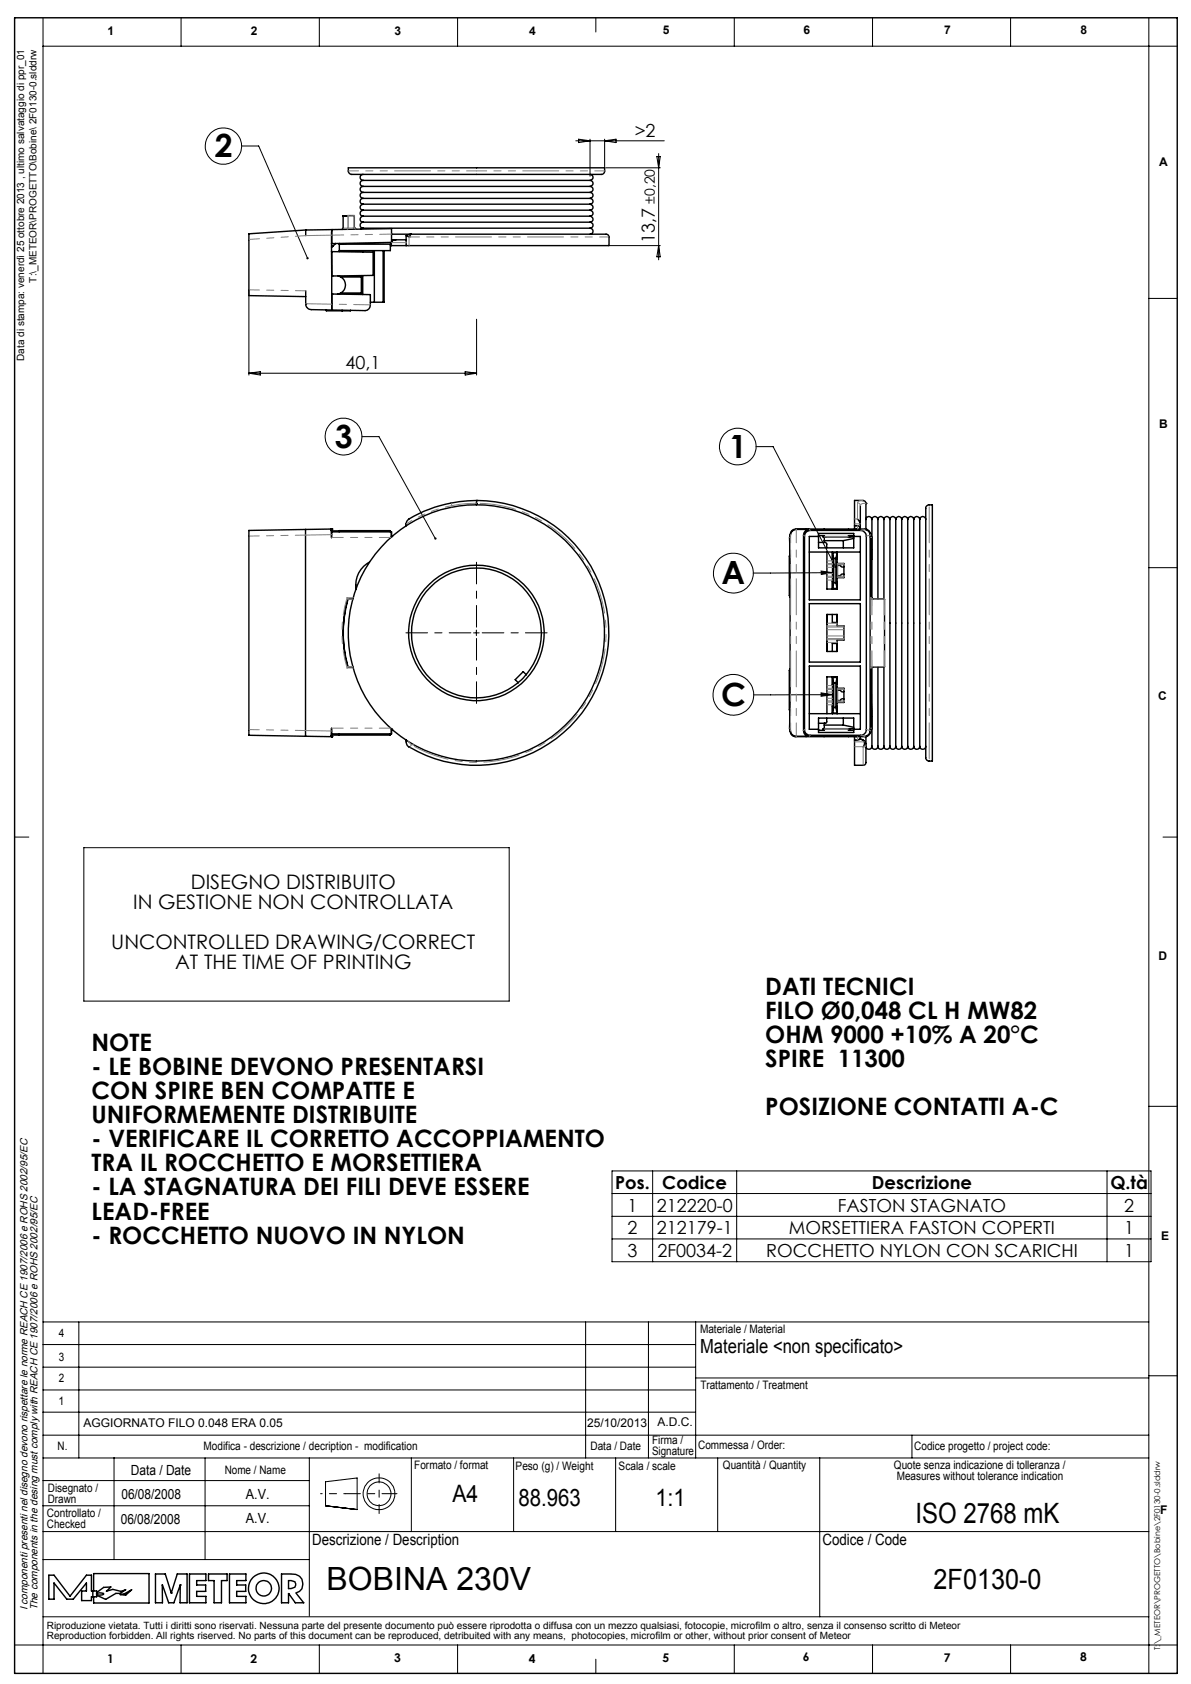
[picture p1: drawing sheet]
<svg xmlns="http://www.w3.org/2000/svg" width="210mm" height="297mm" viewBox="0 0 210 297" stroke-linecap="round" stroke-linejoin="round" font-family="sans-serif">
<g fill="none" stroke="#000" stroke-width=".18">
<path d="M7.6 3.1v292M7.6 8.1h200M31.9 3.1v5M56.3 3.1v5M80.7 3.1v5M105.1 3.1v2.5M129.5 3.1v5M153.8 3.1v5M178.2 3.1v5M202.6 3.1v292M42.6 25.7h3l8.6 19.8M101.5 24.8h15.6"/>
<path d="M102 24.5l2 .3-2 .3zM104 24.5v6.6M106.6 24.5v4.9M106.6 24.8l2-.3v.6zM106.8 29.6h9.6M115.8 27.6h.6l-.3 2zM116.1 27.1v18.7M43.9 51.3v14.8M84 56.3v9.8M107.6 43.3h8.8M116.1 43.3l.3 2h-.6zM202.6 52.6h5"/>
<path d="M43.9 65.8h40.1M43.9 65.8l2-.3v.6zM63.8 77h3l10 18M82 65.5l2 .3-2 .3zM133.3 78.8h3l11 21.2M83.5 111.6h1M84 111.1v1M144.8 100.7l2 .3-2 .3zM146.8 101l-14 .1M202.6 100.1h5M144.8 122.2l2 .3-2 .3zM146.8 122.5l-13.9 .1"/>
<path d="M2.6 147.6h2.5M14.8 149.5h75v27.1h-75zM205.1 147.6h2.5M202.6 195.1h5M107.9 206.5h95.1v16h-95.1zM107.9 214.5h95.1M107.9 218.5h95.1M107.9 210.5h95.1M115.1 206.5v16M129.9 206.5v16M195.2 206.5v16M7.6 233.1h195"/>
<path d="M7.6 237.1h115.1M13.9 233.1v24M103.3 233.1v24M114.3 233.1v24M122.7 233v24.1M7.5 249.1h115.2M7.6 245.1h115.1M7.6 253.1h195M7.6 257.1h195M7.6 241.1h115.1M20.1 257.1v18M36.2 257.1v18"/>
<path d="M54.5 257.1v27.9M72.5 257.1v13M90.6 257.1v13M108.5 257.1v13M122.7 243h79.9M126.5 257.1v13M144.5 257.1v28M160.8 253.1v4M202.6 242.6h5M7.5 265.6h47M7.6 261.1h46.9M7.6 270.1h195"/>
<path d="M7.6 275.1h46.9M57.4 261.3l5.6-.6v5.5l-5.6-.6zM2.6 290.1h205M7.6 285.1h195M31.9 290.1v5M56.3 290.1v5M80.7 290.1v5M105.1 292.6v2.5M129.5 290.1v5M153.8 290.1v5M178.2 290.1v5"/>
<circle cx="39.4" cy="25.8" r="3.2"/>
<circle cx="60.6" cy="77" r="3.3"/>
<circle cx="130.1" cy="78.8" r="3.2"/>
<circle cx="129.3" cy="101.1" r="3.5"/>
<circle cx="129.3" cy="122.5" r="3.6"/>
<circle cx="66.8" cy="263.5" r="2.1"/>
<circle cx="66.8" cy="263.5" r="2.81"/>
</g>
<g fill="none" stroke="#000" stroke-width=".25">
<path d="M2.6 3.1h205v292h-205zM60.5 38.1v2.2l-.2 .2M60.5 38.1h.8M61.4 29.6h45.2v.6a.65 .65 0 0 1-.8 .6h-42.8a1.52 1.52 0 0 1-1.5-.3zM62.4 38l-1.9 .1M62.5 38.1h.1M62.5 38.1v2.1M64 39.2a.53 .53 0 0 0-.5 .5 .53 .53 0 0 0 .5 .5M64 38.1a.53 .53 0 0 0-.5 .6 .53 .53 0 0 0 .5 .5M64 37.1a.53 .53 0 0 0-.5 .5 .53 .53 0 0 0 .5 .5M64 36a.53 .53 0 0 0-.5 .5 .53 .53 0 0 0 .5 .6M64 30.8a.53 .53 0 0 0-.5 .5 .53 .53 0 0 0 .5 .5"/>
<path d="M64 33.9a.53 .53 0 0 0-.5 .6 .53 .53 0 0 0 .5 .5M64 35a.51 .51 0 0 0-.5 .5 .51 .51 0 0 0 .5 .5M64 32.9a.53 .53 0 0 0-.5 .5 .53 .53 0 0 0 .5 .5M64 31.8a.53 .53 0 0 0-.5 .5 .53 .53 0 0 0 .5 .6M64 39.2h40M64 38.1h40M64 37.1h40M64 36h40M64 31.8h40M64 35h40M64 33.9h40M64 32.9h40"/>
<path d="M104 39.2a.53 .53 0 0 1 .6 .5 .53 .53 0 0 1-.6 .5M104 38.1a.53 .53 0 0 1 .6 .6 .53 .53 0 0 1-.6 .5M104 37.1a.53 .53 0 0 1 .6 .5 .53 .53 0 0 1-.6 .5M104 36a.53 .53 0 0 1 .6 .5 .53 .53 0 0 1-.6 .6M104 30.8a.53 .53 0 0 1 .6 .5 .53 .53 0 0 1-.6 .5M104 33.9a.53 .53 0 0 1 .6 .6 .53 .53 0 0 1-.6 .5M104 35a.51 .51 0 0 1 .6 .5 .51 .51 0 0 1-.6 .5M104 32.9a.53 .53 0 0 1 .6 .5 .53 .53 0 0 1-.6 .5M104 31.8a.53 .53 0 0 1 .6 .5 .53 .53 0 0 1-.6 .6M53.9 40.6v1M53.9 53.6a1.02 1.02 0 0 0 1 1l3.6 .1M53.9 53.6h.1"/>
<path d="M53.9 40.6l-10 .6v10.9l10 .2M53.9 51.3v2.3M57.5 54.6v.2h2.8M58.5 44.4v4.3M58.5 43h.1M58.5 44.4h.1M58.5 43.4h.2M58.5 40.5v3.9M58.5 40.5h.1M58.5 40.5v2.5M58.5 48.7h.1M58.5 53.7v1"/>
<path d="M58.5 51.9h.1M58.5 51.9l6.8 .1v1.8a.97 .97 0 0 1-.9 1l-5.9-.1M58.5 40.5l10.5-.2v1M58.5 44.4v9.3M58.5 54.7h.1M58.5 40.5l-4.6 .1M58.5 44.4l7.3 .1v4.1l-7.3 .1M59.2 42.9l-.7 .8M59.6 48.7h.2M59.8 51.8l-.3 .1M59.8 48.7l.3 .2M59.8 43.1h9v1.1h-9"/>
<path d="M59.8 42.9v1.5M59.8 48.7h.1M59.8 51.8v.1M60.1 48.9a1.63 1.63 0 0 1 0 2.8M60.1 51.7l-.3 .1M60.1 48.9h3.6v2.8h-3.6M60.3 54.7v.1M61.3 40.2l-.1 .3M61.8 54.7v.1h-1.5M62.5 40.2h.1M62.5 40.2l.3 .2M64 44.2v.2"/>
<path d="M64 48.6v3.4M64 40.2l-.4 .2M64 40.2h40M65.3 53.3h.7M66 53.3h1.6M66 44.2v9.1M67.6 44.2v9.1M67.7 44.2v9.1h-.1M68.8 43.3h.2M69 43.3h2.6M69 41.3h3.5M69 41.3v1.5"/>
<path d="M69 42.8l-10.5 .2M69 42.8v.5M69 42.3h.8M69.8 42.3h1.8M69.8 42.3l-.5 .1-.3 .3M71.6 41.6l.5 .2M71.6 41.6v1.7M72.5 41.3h33.8a.75 .75 0 0 1 1.1 .5v1.5h-35.8M72.5 41.3l-.9 .3M72.5 41.3l-.1 .1-.1 .4M104 40.2a.53 .53 0 0 1 .6 .6 .53 .53 0 0 1-.6 .5M53.9 93.4v36.5"/>
<path d="M53.9 93.4l-10 .2v36.1l14.6 .2M58.5 93.3v1.5v-1M58.5 93.3h.1M58.5 93.3v.3h1.3M58.5 93.3v.5M58.5 93.8h10.5v.9M58.5 93.3l-4.6 .1M59.8 93.8v-.2h9v.2M65.2 99.1a4.7 4.7 0 0 0-2.5 4.9M69 93.8v.9M69 94.6h.1M84 88.8h.1"/>
<path d="M84 88.8v.2M84.1 88.3a23 23 0 0 0-12.1 3.3 1.18 1.18 0 0 0-.4 1.1M84.1 88.3l-.1 .5M84.1 88.3a23.3 23.3 0 0 1 22.4 29.7 23.3 23.3 0 0 1-34.7 13.5l-.2-1M139.3 94.8a1.16 1.16 0 0 1 1-1.5h12.2a1.1 1.1 0 0 1 1 1.5M139.3 94.4l-.1 .4 .1 8.5v16.6l-.1 8.5 .1 .5M139.3 98.1h-.1v7h.1M139.4 94.4a1.1 1.1 0 0 1 1-1h2.3a1.02 1.02 0 0 0-1 1v34.5a.96 .96 0 0 0 1 1h-2.3a1.03 1.03 0 0 1-1-1M142.1 93.9l.7-.3h8.9a1.09 1.09 0 0 1 1.1 1v34.1a1.02 1.02 0 0 1-1.1 1h-8.9a.96 .96 0 0 1-.9-1v-34.1zM142.7 97.4h9M144.3 94.5h1l.1 .2M144.3 95.7h1"/>
<path d="M144.3 94.6h-1.6v11.2h9v-11.2h-1.2M144.3 94.1h6.2v2.5h-6.2zM145.1 94.5v.2h.2M145.3 94.7v1M145.3 94.7h5.2M145.3 95.7l.5 .1v.8M145.3 95.4h3.4M145.4 94.7h.1M145.8 97.4v6.5h1.8v-6.5M146.8 97.4v1.4M146.8 97.4v6.5M147 98.5v4.3"/>
<path d="M147 98.5l-.2-1h.8l-.2 1M147 98.5h.4M147.4 98.5v4.3M147.6 99.7h.6l.2 .3h.4M147.6 99.4h1.2v2.5h-1.2M148.7 95.4v1.2M149.5 94.7h.1M149.8 94.5v.2M150.5 94.5h-.9l-.1 .2M150.5 95l-1.8 .4M150.7 92.7h.6l.4 .4v.2M150.7 92.7v.6"/>
<path d="M151.2 91.5l.1 .1a1.73 1.73 0 0 1 .4 1.7M151.7 89.2v3.2M152.2 88.3h.1M152.4 93.4a1.02 1.02 0 0 1 1 1v34.5a.97 .97 0 0 1-1 1M152.7 91.6a.53 .53 0 0 1 .5-.5 .53 .53 0 0 1 .5 .5M152.7 91.6v1.7M152.7 88.8l-.1-.3-.3-.2h-1.6v4.4M152.7 88.8h.1M152.7 88.8v2.8M153.5 94.2l.2 .4v4M153.6 98.6h.1M153.7 98.6l-.1 6.8"/>
<path d="M153.7 91.6a.53 .53 0 0 1 .6-.5 .53 .53 0 0 1 .5 .5M153.7 91.6v14l2.3 .1v11.9h-2.3M154.8 91.6a.53 .53 0 0 1 .5-.5 .53 .53 0 0 1 .6 .5M154.8 91.6v14M155.9 91.6a.53 .53 0 0 1 .5-.5 .53 .53 0 0 1 .5 .5M155.9 91.6v14M156.9 91.6a.51 .51 0 0 1 .5-.5 .51 .51 0 0 1 .5 .5M156.9 91.6v40M157.9 91.6a.53 .53 0 0 1 .6-.5 .53 .53 0 0 1 .5 .5M157.9 91.6v40M159 91.6a.53 .53 0 0 1 .5-.5 .53 .53 0 0 1 .6 .5M159 91.6v40"/>
<path d="M160.1 91.6a.53 .53 0 0 1 .5-.5 .53 .53 0 0 1 .5 .5M160.1 91.6v40M161.1 91.6a.53 .53 0 0 1 .5-.5 .53 .53 0 0 1 .6 .5M161.1 91.6v40M162.2 91.6a.53 .53 0 0 1 .5-.5 .53 .53 0 0 1 .5 .5M162.2 91.6v40M163.3 89.3l.4-.3h.7v45.2h-.6a.78 .78 0 0 1-.6-1.1v-43.6zM61.3 105.7a21.7 21.7 0 0 0 0 11.9M62.2 105.6h-.9a21.4 21.4 0 0 0 0 12h.9M92.8 119a11.5 11.5 0 0 0-5.4-18.3 11.5 11.5 0 0 0-14.8 12 11.5 11.5 0 0 0 16.9 9l1.9-1.3M92.8 119l-1.4 1.4M92.8 119l-.5-.5-1.5 1.4 .6 .5"/>
<path d="M139.3 118.2h-.1v7h.1M142.7 106.5h9v10.3h-9zM145.8 113.1v.2M145.8 109.9v.2M145.8 108.4h1.8v2h1.2v2.5h-1.2v2h-1.8zM146.8 108.4v1.4h.8M146.8 119.4v1.4M146.8 119.4v6.5M146.8 102.5v1.4M147 102.8l-.2 1h.8l-.2-1M147 102.8h.4M147.6 113.5h-.8v1.4"/>
<path d="M148.8 101.3l-.4-.1-.2 .3h-.6M153.6 117.9l.1 10.7-.2 .4M153.6 105.4h.1M153.6 105.4l.2 .2M153.7 117.6v14M153.7 117.6l-.2 .2M153.8 117.6l-.2 .2M153.8 105.6h.1M153.8 117.6h.1M154.8 117.6v14M155.9 117.6v14M58.5 129.4v-1v1.5"/>
<path d="M58.5 129.9h.1M58.5 129.4v.5M59.8 129.4v.2M68.8 129.4v.2h-10.3v.3M69 128.5v.9M69 128.6h.1M69 128.5v.9h-10.5M139.3 128.4a1.11 1.11 0 0 0 1 1.5h12.2a1.09 1.09 0 0 0 1-1.5M142.7 125.9h9M144.3 127.6h1M144.3 128.6h-1.6v-11.1h9v11.1h-1.2M144.3 126.6h6.2v2.6h-6.2z"/>
<path d="M145.3 128.5h-.2v.3M145.3 128.5h5.2M145.3 127.6v.9M145.3 127.9h3.4M145.4 128.5l-.1 .3h-1M145.8 126.6v.8l-.2 .2h-.3M145.8 125.9v-6.5h1.8v6.5M146.8 124.5v1.4M147 120.5v4.3M147 120.5l-.2-1h.8l-.2 1M147 120.5h.4M147 124.8l-.2 1h.8l-.2-1"/>
<path d="M147 124.8h.4M147.4 120.5v4.3M147.6 121.7h.6l.2 .3h.4M147.6 121.4h1.2v2.5h-1.2M148.7 126.6v1.3M148.7 127.9l1.8 .4M148.8 123.3h-.5l-.1 .2h-.6M149.5 128.5l.1 .3h.9M149.8 128.5v.3M150.7 130.5v4.5h1.5a.6 .6 0 0 0 .5-.9v-2.7M150.7 129.9v.6M151.5 130.4a.95 .95 0 0 1 1.2 1"/>
<path d="M151.5 130.4l-.8 .1M151.5 130.4a.75 .75 0 0 1 .9 .4 .75 .75 0 0 1-.2 .9M151.7 129.9v.5M152.7 131.6a.53 .53 0 0 0 .5 .5 .53 .53 0 0 0 .5-.5M152.7 129.9v1.5M153.7 131.6a.53 .53 0 0 0 .6 .5 .53 .53 0 0 0 .5-.5M154.8 131.6a.53 .53 0 0 0 .5 .5 .53 .53 0 0 0 .6-.5M155.9 131.6a.53 .53 0 0 0 .5 .5 .53 .53 0 0 0 .5-.5M156.9 131.6a.51 .51 0 0 0 .5 .5 .51 .51 0 0 0 .5-.5M157.9 131.6a.53 .53 0 0 0 .6 .5 .53 .53 0 0 0 .5-.5M159 131.6a.53 .53 0 0 0 .5 .5 .53 .53 0 0 0 .6-.5M160.1 131.6a.53 .53 0 0 0 .5 .5 .53 .53 0 0 0 .5-.5"/>
<path d="M161.1 131.6a.53 .53 0 0 0 .5 .5 .53 .53 0 0 0 .6-.5M162.2 131.6a.53 .53 0 0 0 .5 .5 .53 .53 0 0 0 .5-.5M8.6 277.8h.9l2.8 3.7 2.9-3.7h.9v2.8h.3v1h-.3v.7h-1.7v-1.7h.8v-1.4l-2.3 2.8h-1.1l-2.3-2.8v2.8h-.9zM16.5 277.5h9.8v5.2h-9.8v-1.1h.5v-.3l1.6 .8 1.8-1.1h.8l1-.6-.9 .3-1.4-.4-1.1 .3 .7-.7-1.2 .1-1.3 .9v-.3h-.5zM31.8 279.5h.1M31.8 279.5l-1.1 3.2h-1l-1.1-3.2v3.2h-1.2v-5.1h1.7l1.1 3.3M31.8 279.5v3.2h1.2v-5.1h-1.7l-1.1 3.3M33.4 277.6h2.9v1.2h-1.6v.7h1.6v1.2h-1.6v.8h1.6v1.2h-2.9zM36.8 277.6h3.2v1.2h-.9v3.9h-1.4v-3.9h-.9zM40.5 277.6h2.9v1.2h-1.7v.7h1.6v1.2h-1.6v.8h1.7v1.2h-2.9zM49.6 277.6h1.7a1.74 1.74 0 0 1 2.1 1.2 1.74 1.74 0 0 1-1.2 2.1l1.4 1.8h-1.5l-1.2-1.6v1.6h-1.3zM50.9 278.8h.5l.6 .2 .2 .4-.2 .5-.7 .3h-.4z"/>
<path d="M17 281h.2a.88 .88 0 0 1 1.1 .1 1.06 1.06 0 0 1-1.3 0zM21.2 281.2l.7-.1 1.3-.7-1 .9zM30.2 280.9h.1"/>
<circle cx="84" cy="111.6" r="11.9"/>
<circle cx="84" cy="111.6" r="22.6"/>
<circle cx="46.5" cy="280.1" r="2.69"/>
<circle cx="46.5" cy="280.1" r="1.36"/>
</g>
<path d="M83 111.6h-11.4M84 110.6v-11.4M84 112.6v11.5M85 111.6h11.5" fill="none" stroke="#000" stroke-width=".18" stroke-dasharray="15.2 1.3 1.3 1.3" stroke-dashoffset="11.4"/>
<path d="M60.9 263.4h-4.4" fill="none" stroke="#000" stroke-width=".18" stroke-dasharray="15.2 1.3 1.3 1.3" stroke-dashoffset="15"/>
<path d="M70 263.4h-9.1" fill="none" stroke="#000" stroke-width=".18" stroke-dasharray="15.2 1.3 1.3 1.3" stroke-dashoffset="12.6"/>
<path d="M66.8 259.9v7" fill="none" stroke="#000" stroke-width=".18" stroke-dasharray="15.2 1.3 1.3 1.3" stroke-dashoffset="13.6"/>
<path d="M76.6 94.9a.21 .21 0 0 0 0 .2 .21 .21 0 0 0 .3 0l-.1-.1 .1 .1a.21 .21 0 0 0 0-.3 .21 .21 0 0 0-.3 .1zM147.1 99.9a.19 .19 0 0 0 0 .2 .19 .19 0 0 0 .3 .1l-.1-.2 .1 .2a.19 .19 0 0 0 0-.3 .19 .19 0 0 0-.3 0zM144.8 100.7l2 .3-2 .3zM144.8 122.2l2 .3-2 .3zM54.1 45.4a.2 .2 0 0 0-.1 .2 .2 .2 0 0 0 .3 .1l-.1-.2 .1 .2a.2 .2 0 0 0 .1-.3 .2 .2 0 0 0-.3 0z" fill="#000"/>
<g fill="none" stroke="#808080" stroke-width=".18" stroke-dasharray="6.3 1.3 1.3 1.3 1.3 1.3">
<path d="M61.4 38.1h.1M61.4 38.1v-.1M61.4 38v.1M61.4 38.1v2.1M62.4 38v.1M62.4 38.1h-1M62.4 38.1h.1M53.9 53.6h4.6M53.9 41.6l4.6-.1M60.5 40.2h.9M61.4 40.2h.1M61.4 40.2v-2.1"/>
<path d="M61.4 40.2l-.2 .2M61.4 40.2h1M62.4 40.2h.1M62.4 40.2v-2.1M62.8 40.4l-.4-.2M71.6 42.8h-2.6M72.1 41.8v1.5M72.3 41.8h-.2M58.5 94.3l-4.6 .1M79.7 89.4v-.2M79.7 89.2l-.1-.5M84 88.8h-1.6l-2.7 .4"/>
<path d="M139.3 94.8h-.1M139.3 94.3l.1 .1M140.3 93.3l.1 .1M141.9 94.5l-.2-.1M142.7 93.4l.2 .1M145.4 94.6h4.1M145.8 98.9h1M145.8 99.6h1M146.8 99.4h-1M147.6 98.9h.1M147.6 99.6h1.2M147.7 99.7v1.8"/>
<path d="M148.8 99.4h-1.2M149.5 94.7h-4.1M150.7 91.5h.5M151.2 93.3v-.6M151.2 91.5v-2.8M151.2 88.7l.1-.2 .3-.2h.6M151.7 92.4h-1M151.7 89.2a.5 .5 0 0 0-.5-.5M152.4 93.4l-.6 .1M152.5 93.3l-.1 .1M152.7 88.8h-.6l-.3 .1-.1 .3M152.8 94.5l.6-.1"/>
<path d="M153.5 94.3l-.1 .1M153.7 94.8h-.2M61.2 105.4l.2 .2M61.2 105.4h1.1M61.2 117.8l.1-.2M61.3 105.6l.1 .1M61.3 117.6h.1M61.3 105.6l-.1-.2M61.4 117.6h.8M61.4 117.6h.1M61.4 117.6l-.2 .2M61.4 105.6h-.1"/>
<path d="M61.4 105.6v.1M62.2 105.7h-.8M62.3 117.8h-1.1M145.8 101.8h1M145.8 112.8h3M145.8 110.6h3M145.8 101.2h1M145.8 112.2h3M145.9 109.9h1.7M146.8 102.3h-1M146.8 101.6h-1M146.8 100.1h-1"/>
<path d="M147.6 101.8h1.2M147.6 102.3h.1M147.6 113.3h-1.7M148.8 110.4h-3M148.8 101.6h-1.2M148.8 112.6h-3M148.8 111.1h-3M153.6 105.4h.1M153.6 117.8l.2-.2M153.6 105.4l.2 .2M153.6 117.8h.1M153.8 105.6l-.2-.2"/>
<path d="M153.8 117.6h.1M153.8 105.6h.1M153.8 117.6h2.1M155.9 105.6h-2.1M155.9 105.6l.1 .1M155.9 117.6h.1M155.9 105.6h.1M156 117.6h.1M156 117.6h-.1M156 105.7h.1M53.9 128.8l4.6 .1M72 130.8l.5 .6"/>
<path d="M72.5 131.4l-.2 .4M73 131.4h-.5M139.3 128.4h-.1M139.4 128.9h-.1M140.4 129.8l-.1 .1M141.9 128.7l-.2 .1M142.9 129.7l-.2 .1M145.4 128.5h4.1M145.8 120.9h1M145.8 123.8h1M145.8 121.6h1M145.8 123.2h1"/>
<path d="M146.8 124.3h-1M146.8 121.4h-1M146.8 123.6h-1M146.8 122.1h-1M147.6 120.9h.1M147.6 123.8h1.2M147.6 121.6h1.2M147.6 124.3h.1M147.7 121.7v1.8M148.8 121.4h-1.2M148.8 123.6h-1.2M149.5 128.6h-4.1"/>
<path d="M150.7 130.8h1.7M151.2 130.5v-.6M151.8 129.7l.6 .1M152.2 131.7h-1.5M152.2 131.8v-.1M152.2 135v-3.2M152.4 129.8l.1 .1M152.7 131.4a.47 .47 0 0 1-.5 .4M153.4 128.8l-.6-.1M153.4 128.8l.1 .1M153.5 128.4h.2"/>
</g>
<path d="M61.2 117.8a21.8 21.8 0 0 1 0-12.4" fill="none" stroke="#808080" stroke-width=".18" stroke-dasharray="6.3 1.3 1.3 1.3 1.3 1.3" stroke-dashoffset="3.2"/>
<path d="M68.9 94.8h-10.4M58.5 128.4h10.4" fill="none" stroke="#808080" stroke-width=".18" stroke-dasharray="6.3 1.3 1.3 1.3 1.3 1.3" stroke-dashoffset="4.3"/>
<path d="M43.9 51.1l10 .2M43.9 42.2l10-.6M43.9 94.5l10-.1M53.9 128.8l-10-.1" fill="none" stroke="#808080" stroke-width=".18" stroke-dasharray="6.3 1.3 1.3 1.3 1.3 1.3" stroke-dashoffset="4.5"/>
<path d="M72.5 131.4a22.9 22.9 0 0 0 33.6-13.8 22.9 22.9 0 0 0-22.1-28.8" fill="none" stroke="#808080" stroke-width=".18" stroke-dasharray="6.3 1.3 1.3 1.3 1.3 1.3" stroke-dashoffset="-.6"/>
<path d="M79.7 89.2a22.9 22.9 0 0 0-8.1 3.2" fill="none" stroke="#808080" stroke-width=".18" stroke-dasharray="6.3 1.3 1.3 1.3 1.3 1.3" stroke-dashoffset="5.2"/>
<path d="M153.6 117.8v-12.4" fill="none" stroke="#808080" stroke-width=".18" stroke-dasharray="6.3 1.3 1.3 1.3 1.3 1.3" stroke-dashoffset="3.3"/>
<path d="M140.4 93.4v36.4" fill="none" stroke="#808080" stroke-width=".18" stroke-dasharray="6.3 1.3 1.3 1.3 1.3 1.3" stroke-dashoffset="4"/>
<path d="M139.4 128.9v-34.5" fill="none" stroke="#808080" stroke-width=".18" stroke-dasharray="6.3 1.3 1.3 1.3 1.3 1.3" stroke-dashoffset="5"/>
<path d="M153.8 105.6v12M155.9 117.6v-12M156 105.7v11.9" fill="none" stroke="#808080" stroke-width=".18" stroke-dasharray="6.3 1.3 1.3 1.3 1.3 1.3" stroke-dashoffset="3.6"/>
<path d="M163.8 89v45.2" fill="none" stroke="#808080" stroke-width=".18" stroke-dasharray="6.3 1.3 1.3 1.3 1.3 1.3" stroke-dashoffset="-.4"/>
<path d="M65.3 53.8l-6.8-.2" fill="none" stroke="#808080" stroke-width=".18" stroke-dasharray="6.3 1.3 1.3 1.3 1.3 1.3" stroke-dashoffset="3.4"/>
<path d="M58.5 41.5l10.6-.2" fill="none" stroke="#808080" stroke-width=".18" stroke-dasharray="6.3 1.3 1.3 1.3 1.3 1.3" stroke-dashoffset="4.2"/>
<path d="M107.4 41.8h-35.1" fill="none" stroke="#808080" stroke-width=".18" stroke-dasharray="6.3 1.3 1.3 1.3 1.3 1.3" stroke-dashoffset="4.7"/>
<path d="M61.4 30.1h22.6M84 30.1h22.6" fill="none" stroke="#808080" stroke-width=".18" stroke-dasharray="6.3 1.3 1.3 1.3 1.3 1.3" stroke-dashoffset="4.6"/>
<g font-size="5.6">
<text x="37.9" y="27.7">2</text>
<text x="59.1" y="79">3</text>
<text x="128.6" y="80.7">1</text>
<text x="127.2" y="103">A</text>
<text x="127.1" y="124.5">C</text>
<text x="57.6" y="280.4">BOBINA 230V</text>
</g>
<g font-size="4.9">
<text x="161.4" y="268.6">ISO 2768 mK</text>
<text x="164.6" y="280.2">2F0130-0</text>
</g>
<g font-size="4.2">
<text x="134.9" y="175.6">DATI TECNICI</text>
<text x="134.9" y="179.8">FILO Ø0,048 CL H MW82</text>
<text x="16.1" y="185.4">NOTE</text>
<text x="134.9" y="184">OHM 9000 +10% A 20°C</text>
<text x="16.1" y="189.7">- LE BOBINE DEVONO PRESENTARSI</text>
<text x="134.9" y="188.3">SPIRE 11300</text>
<text x="16.1" y="193.9">CON SPIRE BEN COMPATTE E</text>
<text x="134.9" y="196.7">POSIZIONE CONTATTI A-C</text>
<text x="16.1" y="198.1">UNIFORMEMENTE DISTRIBUITE</text>
<text x="16.1" y="202.4">- VERIFICARE IL CORRETTO ACCOPPIAMENTO</text>
<text x="16.1" y="206.6">TRA IL ROCCHETTO E MORSETTIERA</text>
<text x="16.1" y="210.8">- LA STAGNATURA DEI FILI DEVE ESSERE</text>
<text x="16.1" y="215.1">LEAD-FREE</text>
<text x="16.1" y="219.3">- ROCCHETTO NUOVO IN NYLON</text>
<text x="79.8" y="264.9">A4</text>
<text x="91.4" y="265.6">88.963</text>
<text x="115.6" y="265.5">1:1</text>
</g>
<g font-size="3.5">
<text x="23.5" y="160.3">IN GESTIONE NON CONTROLLATA</text>
<text x="33.7" y="156.8">DISEGNO DISTRIBUITO</text>
<text x="19.6" y="167.4">UNCONTROLLED DRAWING/CORRECT</text>
<text x="30.9" y="170.9">AT THE TIME OF PRINTING</text>
</g>
<text font-size="3.4" x="123.4" y="238.7">Materiale &lt;non specificato&gt;</text>
<g font-size="3.2">
<text x="111.9" y="24.1">&gt;2</text>
<text x="115.4" y="42.9" transform="rotate(-90 115.4 42.9)">13,7</text>
<text x="60.9" y="65.1">40,1</text>
<text x="108.5" y="209.7">Pos.</text>
<text x="116.8" y="209.7">Codice</text>
<text x="153.7" y="209.7">Descrizione</text>
<text x="195.8" y="209.7">Q.tà</text>
<text x="110.6" y="213.7">1</text>
<text x="115.8" y="213.7">212220-0</text>
<text x="147.7" y="213.7">FASTON STAGNATO</text>
<text x="198.2" y="213.7">2</text>
<text x="110.6" y="217.7">2</text>
<text x="110.6" y="221.7">3</text>
<text x="115.8" y="217.7">212179-1</text>
<text x="115.9" y="221.7">2F0034-2</text>
<text x="135.1" y="221.7">ROCCHETTO NYLON CON SCARICHI</text>
<text x="139.1" y="217.7">MORSETTIERA FASTON COPERTI</text>
<text x="198.2" y="217.7">1</text>
<text x="198.2" y="221.7">1</text>
</g>
<g font-size="2.7">
<text x="55" y="272.5">Descrizione / Description</text>
<text x="145" y="272.6">Codice / Code</text>
</g>
<g font-size="2.5">
<text x="115.5" y="35.9" transform="rotate(-90 115.5 35.9)">±0,20</text>
<text x="23" y="260.2">Data / Date</text>
<text x="21.3" y="268.8">06/08/2008</text>
<text x="21.4" y="264.4">06/08/2008</text>
<text x="43.3" y="268.7">A.V.</text>
<text x="43.3" y="264.4">A.V.</text>
</g>
<g font-size="2.1">
<text x="141.6" y="6">6</text>
<text x="190.5" y="5.9">8</text>
<text x="19" y="6.1">1</text>
<text x="44.2" y="6.2">2</text>
<text x="69.6" y="6.1">3</text>
<text x="93.3" y="6.2">4</text>
<text x="116.9" y="6">5</text>
<text x="166.5" y="6">7</text>
<text x="204.4" y="29.2">A</text>
<text x="204.4" y="75.5">B</text>
<text x="204.2" y="123.4">C</text>
<text x="204.3" y="169.4">D</text>
<text x="204.7" y="218.8">E</text>
<text x="10.4" y="235.8">4</text>
<text x="10.4" y="240">3</text>
<text x="123.4" y="235.1">Materiale / Material</text>
<text x="10.4" y="243.8">2</text>
<text x="123.5" y="245">Trattamento / Treatment</text>
<text x="10.3" y="247.9">1</text>
<text x="14.7" y="251.7">AGGIORNATO FILO 0.048 ERA 0.05</text>
<text x="103.5" y="251.7">25/10/2013</text>
<text x="115.9" y="251.5">A.D.C.</text>
<text x="10.2" y="255.8">N.</text>
<text x="35.9" y="255.7">Modifica - descrizione / decription - modification</text>
<text x="104.1" y="255.7">Data / Date</text>
<text x="115" y="254.7">Firma /</text>
<text x="115" y="256.6">Signature</text>
<text x="123.1" y="255.6">Commessa / Order:</text>
<text x="161.2" y="255.7">Codice progetto / project code:</text>
<text x="8.4" y="263.1">Disegnato /</text>
<text x="39.6" y="259.9">Nome / Name</text>
<text x="73" y="259.1">Formato / format</text>
<text x="90.9" y="259.2">Peso (g) / Weight</text>
<text x="109.1" y="259.2">Scala / scale</text>
<text x="127.5" y="259">Quantità / Quantity</text>
<text x="157.6" y="259">Quote senza indicazione di tolleranza /</text>
<text x="158.1" y="261">Measures without tolerance indication</text>
<text x="8.3" y="267.6">Controllato /</text>
<text x="8.3" y="269.5">Checked</text>
<text x="8.4" y="265">Drawn</text>
<text x="204.6" y="267.1">F</text>
<text x="18.9" y="293.2">1</text>
<text x="44.2" y="293.2">2</text>
<text x="69.5" y="293.2">3</text>
<text x="93.2" y="293.2">4</text>
<text x="116.8" y="293.1">5</text>
<text x="141.6" y="293">6</text>
<text x="166.4" y="293.1">7</text>
<text x="190.4" y="293">8</text>
</g>
<g font-size="1.8">
<text x="6.4" y="49.8" transform="rotate(-90 6.4 49.8)">T:\_METEOR\PROGETTO\Bobine\ 2F0130-0.slddrw</text>
<text x="4.3" y="63.6" transform="rotate(-90 4.3 63.6)">Data di stampa: venerdì 25 ottobre 2013 , ultimo salvataggio di ppr_01</text>
<text x="4.8" y="284" transform="rotate(-90 4.8 284)">I componenti presenti nel disegno devono rispettare le norme REACH CE 1907/2006 e ROHS 2002/95/EC</text>
<text x="6.6" y="284" transform="rotate(-90 6.6 284)">The components in the desing must comply with REACH CE 1907/2006 e ROHS 2002/95/EC</text>
<text x="8.3" y="287.3">Riproduzione vietata. Tutti i diritti sono riservati. Nessuna parte del presente documento può essere riprodotta o diffusa con un mezzo qualsiasi, fotocopie, microfilm o altro, senza il consenso scritto di Meteor</text>
<text x="8.3" y="289">Reproduction forbidden. All rights riserved. No parts of this document can be reproduced, detribuited with any means, photocopies, microfilm or other, without prior consent of Meteor</text>
</g>
<text font-size="1.4" x="204.6" y="291" transform="rotate(-90 204.6 291)">T:\_METEOR\PROGETTO\Bobine\2F0130-0.slddrw</text>
</svg>
